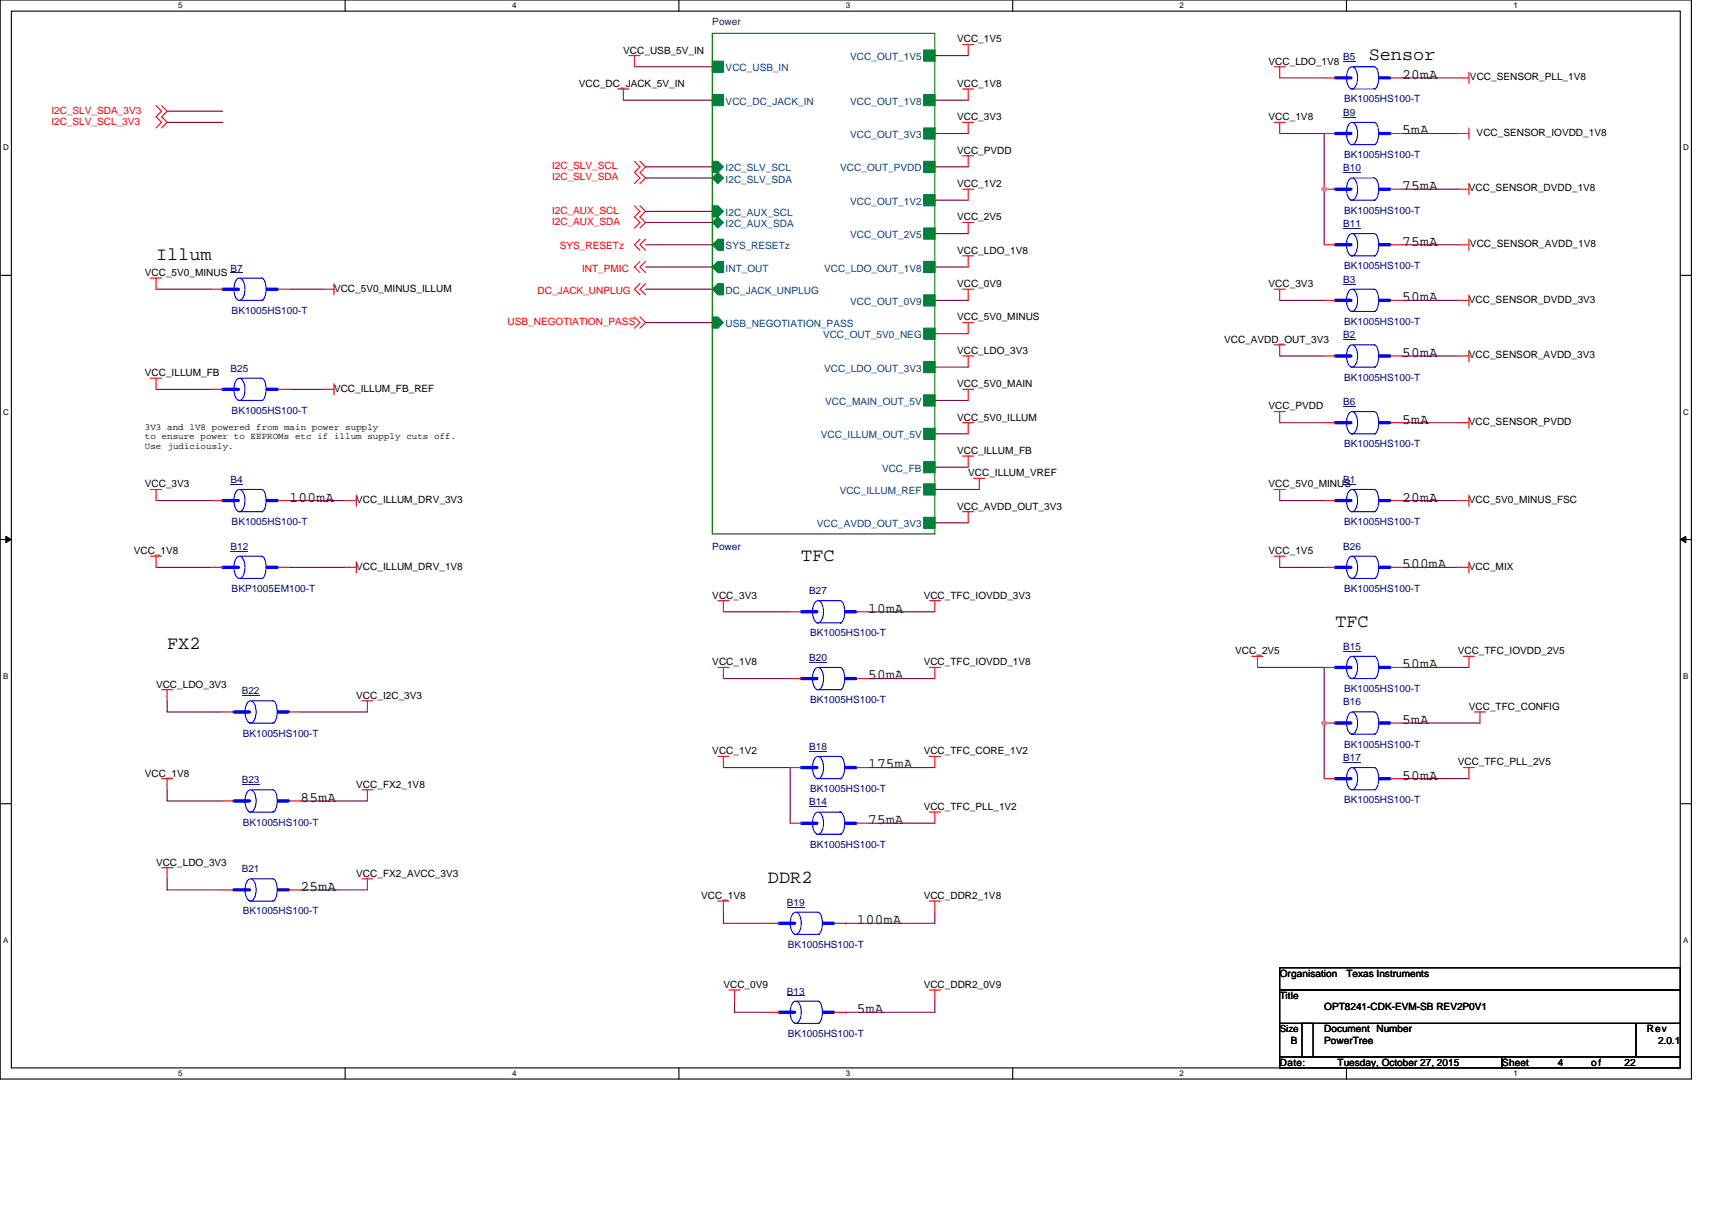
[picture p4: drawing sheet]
<svg xmlns="http://www.w3.org/2000/svg" width="297mm" height="210mm" viewBox="0 0 297 210" stroke-linecap="round" stroke-linejoin="round" font-family="sans-serif">
<path d="M0 0h293.5v187.3h-293.5zM2 1.9h289.5v183.4h-289.5z" fill="none" stroke="#000" stroke-width=".19"/>
<g fill="#fff">
<path d="M30.9 .2h.8v1.5h-.8z"/>
<path d="M30.9 185.5h.8v1.6h-.8z"/>
</g>
<path d="M59.9 0v1.9M59.9 185.3v2" fill="none" stroke="#000" stroke-width=".19"/>
<g fill="#fff">
<path d="M88.8 .2h.8v1.5h-.8z"/>
<path d="M88.8 185.5h.8v1.6h-.8z"/>
</g>
<path d="M117.8 0v1.9M117.8 185.3v2" fill="none" stroke="#000" stroke-width=".19"/>
<g fill="#fff">
<path d="M146.8 .2h.7v1.5h-.7z"/>
<path d="M146.8 185.5h.7v1.6h-.7z"/>
</g>
<path d="M175.7 0v1.9M175.7 185.3v2" fill="none" stroke="#000" stroke-width=".19"/>
<g fill="#fff">
<path d="M204.7 .2h.7v1.5h-.7z"/>
<path d="M204.7 185.5h.7v1.6h-.7z"/>
</g>
<path d="M233.6 0v1.9M233.6 185.3v2" fill="none" stroke="#000" stroke-width=".19"/>
<g fill="#fff">
<path d="M262.6 .2h.7v1.5h-.7z"/>
<path d="M262.6 185.5h.7v1.6h-.7z"/>
<path d="M.5 24.9h1v1.5h-1z"/>
<path d="M292 24.9h1v1.5h-1z"/>
<path d="M.5 70.7h1v1.5h-1z"/>
<path d="M292 70.7h1v1.5h-1z"/>
</g>
<path d="M0 47.8h2M291.5 47.8h2" fill="none" stroke="#000" stroke-width=".19"/>
<g fill="#fff">
<path d="M.5 116.6h1v1.5h-1z"/>
<path d="M292 116.6h.9v1.5h-.9z"/>
</g>
<path d="M0 93.6h2M291.5 93.6h2" fill="none" stroke="#000" stroke-width=".19"/>
<path d="M1 93.1l1 .5-1 .6zM291.5 93.6l1-.5v1.1z" fill="#000" stroke="#000" stroke-width=".17"/>
<g fill="#fff">
<path d="M.5 162.4h1v1.5h-1z"/>
<path d="M292 162.4h.9v1.5h-.9z"/>
</g>
<path d="M0 139.5h2M291.5 139.5h2M222 168h69.5v3.8h-69.5zM222 171.8h69.5v5.8h-69.5zM222 177.6h5.8v5.8h-5.8zM225.9 177.6h57.9v5.8h-57.9zM283.8 177.6h7.7v5.8h-7.7zM222 183.4h38.6v1.9h-38.6zM260.6 183.4h30.9v1.9h-30.9z" fill="none" stroke="#000" stroke-width=".19"/>
<g fill="none" stroke="#800040" stroke-width=".19">
<path d="M29 19.3h9.6M108.1 17.4h15.5M110.1 11.6h13.5M162.2 17.4h5.8M162.2 9.7h5.8M222 13.5h7.8M243.3 13.5h9.6M29 21.2h9.6M112 38.6h11.6M112 36.7h11.6M112 30.9h11.6M112 29h11.6"/>
<path d="M162.2 29h5.8M162.2 23.2h5.8M162.2 34.7h5.8M222 23.2h7.8v19.3M243.3 23.2h9.6M243.3 32.8h9.6M27.1 50.2h9.6M50.2 50.2h5.8M112 42.5h11.6M112 50.2h11.6M112 56h11.6M112 46.3h11.6"/>
<path d="M162.2 46.3h5.8M162.2 57.9h5.8M162.2 52.1h5.8M162.2 40.5h5.8M222 52.1h7.8M243.3 42.5h9.6M243.3 52.1h9.6M27.1 67.6h9.6M50.2 67.6h5.8M162.2 69.5h5.8M162.2 75.3h5.8M162.2 63.7h5.8"/>
<path d="M222 73.4h7.8M222 61.8h7.8M243.3 61.8h9.6M243.3 73.4h9.6M27.1 98.5h9.6M27.1 86.9h9.6M50.2 98.5h9.7M50.2 86.9h9.7M162.2 81.1h5.8M162.2 90.7h5.8M162.2 84.9h7.7M222 86.9h7.8"/>
<path d="M222 98.5h7.8M243.3 86.9h9.6M243.3 98.5h9.6M125.5 117.8h11.6M125.5 106.2h11.6M150.6 117.8h11.6M150.6 106.2h11.6M218.2 115.8h11.6v19.3M243.3 115.8h11.6M29 137.1v1.9h9.6M29 121.6v1.9h9.6M52.2 139h11.5"/>
<path d="M52.2 123.5h11.5M125.5 133.2h11.6v9.7M150.6 133.2h11.6M243.3 135.1h11.6M243.3 125.5h13.5M29 152.5v1.9h9.6M52.2 154.4h11.5M125.5 158.3v1.9h7.7M150.6 142.9h11.6M162.2 158.3v1.9h-15.4M127.4 173.7v2h5.8M146.8 160.2h.1"/>
<path d="M146.8 175.7h.1M162.2 173.7v2h-15.4"/>
</g>
<g fill="#f0f" stroke="#f0f" stroke-width=".19">
<circle cx="229.8" cy="32.8" r=".38"/>
<circle cx="229.8" cy="125.5" r=".38"/>
</g>
<g fill="none" stroke="#f00" stroke-width=".19">
<path d="M27.1 18.3l.9 1-.9 1 .9 .9-.9 1M28 18.3l1 1-1 1 1 .9-1 1M107.2 15.4h1.9M108.1 15.4v2M109.1 9.7h1.9M110.1 9.7v1.9M167 15.4h1.9M167 7.7h1.9M168 15.4v2M168 7.7v2M221.1 11.6h1.9M222 11.6v1.9"/>
<path d="M229.8 13.5h1.9M241.3 13.5h2M252.9 13.5h2M254.9 12.6v1.9M110.1 35.7l.9 1-.9 .9 .9 1-.9 1M110.1 28l.9 1-.9 .9 .9 1-.9 1M111 35.7l1 1-1 .9 1 1-1 1M111 28l1 1-1 .9 1 1-1 1M167 21.2h1.9M167 32.8h1.9M167 38.6h1.9M167 27h1.9"/>
<path d="M168 21.2v2M168 32.8v1.9M168 38.6v1.9M168 27v2M221.1 21.2h1.9M222 21.2v2M229.8 32.8h1.9M229.8 23.2h1.9M241.3 32.8h2M241.3 23.2h2M252.9 23.2h2M252.9 32.8h2"/>
<path d="M254.9 22.2v1.9M254.9 31.9v1.9M26.1 48.3h1.9M27.1 48.3v1.9M36.7 50.2h1.9M48.3 50.2h1.9M56 50.2h2M58 49.2v2M110.1 55l.9 1-.9 1M111 55l1 1-1 1M111 41.5l-.9 1 .9 .9M111 45.4l-.9 .9 .9 1"/>
<path d="M111 49.2l-.9 1 .9 1M112 41.5l-1 1 1 .9M112 45.4l-1 .9 1 1M112 49.2l-1 1 1 1M167 50.2h1.9M167 44.4h1.9M167 56h1.9M168 50.2v1.9M168 44.4v1.9M168 56v1.9M221.1 50.2h1.9M221.1 59.8h1.9"/>
<path d="M222 50.2v1.9M222 59.8v2M229.8 52.1h1.9M229.8 42.5h1.9M241.3 52.1h2M241.3 42.5h2M252.9 52.1h2M252.9 42.5h2M254.9 51.2v1.9M254.9 41.5v1.9M26.1 65.6h1.9M27.1 65.6v2"/>
<path d="M36.7 67.6h1.9M48.3 67.6h1.9M56 67.6h2M58 66.6v1.9M167 61.8h1.9M167 67.6h1.9M167 73.4h1.9M167 79.1h1.9M168 61.8v1.9M168 67.6v1.9M168 73.4v1.9M168 79.1v2"/>
<path d="M221.1 71.4h1.9M222 71.4v2M229.8 73.4h1.9M229.8 61.8h1.9M241.3 73.4h2M241.3 61.8h2M252.9 61.8h2M252.9 73.4h2M254.9 60.8v1.9M254.9 72.4v1.9M26.1 84.9h1.9M26.1 96.5h1.9"/>
<path d="M27.1 84.9v2M27.1 96.5v2M36.7 86.9h1.9M36.7 98.5h1.9M48.3 86.9h1.9M48.3 98.5h1.9M59.9 86.9h1.9M59.9 98.5h1.9M61.8 85.9v1.9M61.8 97.5v1.9M167 88.8h1.9M168 88.8v1.9"/>
<path d="M168.9 83h2M169.9 83v1.9M221.1 84.9h1.9M221.1 96.5h1.9M222 84.9v2M222 96.5v2M229.8 86.9h1.9M229.8 98.5h1.9M241.3 86.9h2M241.3 98.5h2M252.9 86.9h2M252.9 98.5h2"/>
<path d="M254.9 85.9v1.9M254.9 97.5v1.9M28 119.7h2M29 119.7v1.9M124.6 115.8h1.9M124.6 104.2h1.9M125.5 115.8v2M125.5 104.2v2M137.1 106.2h1.9M137.1 117.8h1.9M148.7 106.2h1.9M148.7 117.8h1.9"/>
<path d="M161.2 115.8h2M161.2 104.2h2M162.2 115.8v2M162.2 104.2v2M217.2 113.9h1.9M218.2 113.9v1.9M229.8 115.8h1.9M241.3 115.8h2M253.9 113.9h1.9M254.9 113.9v1.9M28 135.1h2M29 135.1v2"/>
<path d="M38.6 139h2M38.6 123.5h2M50.2 139h2M50.2 123.5h2M62.8 137.1h1.9M62.8 121.6h1.9M63.7 137.1v1.9M63.7 121.6v1.9M124.6 131.3h1.9M125.5 131.3v1.9M137.1 133.2h1.9M148.7 133.2h1.9"/>
<path d="M161.2 131.3h2M162.2 131.3v1.9M229.8 135.1h1.9M229.8 125.5h1.9M241.3 135.1h2M241.3 125.5h2M253.9 133.2h1.9M254.9 133.2v1.9M255.8 123.5h2M256.8 123.5v2M28 150.6h2M29 150.6v1.9"/>
<path d="M38.6 154.4h2M50.2 154.4h2M62.8 152.5h1.9M63.7 152.5v1.9M124.6 156.4h1.9M125.5 156.4v1.9M137.1 142.9h1.9M148.7 142.9h1.9M161.2 156.4h2M161.2 140.9h2M162.2 156.4v1.9M162.2 140.9v2"/>
<path d="M126.5 171.8h1.9M127.4 171.8v1.9M133.2 175.7h2M133.2 160.2h2M144.8 175.7h2M144.8 160.2h2M161.2 171.8h2M162.2 171.8v1.9"/>
</g>
<g fill="none" stroke="#00f" stroke-width=".19">
<path d="M234.3 11.7l.3-.1a1.34 1.34 0 0 1 .9 1.3 2.8 2.8 0 0 1-.6 2.4l-.3 .1a1.34 1.34 0 0 1-.9-1.3 2.81 2.81 0 0 1 .6-2.4zM234.4 15.4h4.2M234.8 11.6h3.6a1.34 1.34 0 0 1 .8 1.3 3.4 3.4 0 0 1-.5 2.4l-.3 .1M234.3 31l.3-.1a1.34 1.34 0 0 1 .9 1.3 2.8 2.8 0 0 1-.6 2.4l-.3 .1a1.34 1.34 0 0 1-.9-1.3 2.81 2.81 0 0 1 .6-2.4zM234.3 21.3l.3-.1a1.34 1.34 0 0 1 .9 1.4 2.8 2.8 0 0 1-.6 2.4l-.3 .1a1.34 1.34 0 0 1-.9-1.3 2.81 2.81 0 0 1 .6-2.5zM234.4 34.7h4.2M234.4 25.1h4.2M234.8 30.9h3.6a1.34 1.34 0 0 1 .8 1.3 3.4 3.4 0 0 1-.5 2.4l-.3 .1M234.8 21.2h3.6a1.34 1.34 0 0 1 .8 1.4 3.4 3.4 0 0 1-.5 2.4l-.3 .1M41.2 48.4l.3-.1a1.34 1.34 0 0 1 1 1.3 2.81 2.81 0 0 1-.7 2.4l-.3 .1a1.35 1.35 0 0 1-.9-1.3 2.82 2.82 0 0 1 .6-2.4zM41.3 52.1h4.3M41.7 48.3h3.7a1.34 1.34 0 0 1 .7 1.3 3.4 3.4 0 0 1-.5 2.4l-.2 .1"/>
<path d="M234.3 50.3l.3-.1a1.34 1.34 0 0 1 .9 1.3 2.8 2.8 0 0 1-.6 2.4l-.3 .1a1.34 1.34 0 0 1-.9-1.3 2.81 2.81 0 0 1 .6-2.4zM234.3 40.6l.3-.1a1.34 1.34 0 0 1 .9 1.4 2.8 2.8 0 0 1-.6 2.4l-.3 .1a1.34 1.34 0 0 1-.9-1.3 2.81 2.81 0 0 1 .6-2.5zM234.3 59.9l.3-.1a1.34 1.34 0 0 1 .9 1.4 2.8 2.8 0 0 1-.6 2.4l-.3 .1a1.34 1.34 0 0 1-.9-1.3 2.81 2.81 0 0 1 .6-2.5zM234.4 54.1h4.2M234.4 44.4h4.2M234.8 50.2h3.6a1.34 1.34 0 0 1 .8 1.3 3.4 3.4 0 0 1-.5 2.4l-.3 .1M234.8 40.5h3.6a1.34 1.34 0 0 1 .8 1.4 3.4 3.4 0 0 1-.5 2.4l-.3 .1M234.8 59.8h3.6a1.34 1.34 0 0 1 .8 1.4 3.4 3.4 0 0 1-.5 2.4l-.3 .1M41.2 65.7l.3-.1a1.34 1.34 0 0 1 1 1.4 2.8 2.8 0 0 1-.7 2.4l-.3 .1a1.34 1.34 0 0 1-.9-1.3 2.81 2.81 0 0 1 .6-2.5zM41.3 69.5h4.3M41.7 65.6h3.7a1.34 1.34 0 0 1 .7 1.4 3.4 3.4 0 0 1-.5 2.4l-.2 .1M234.3 71.5l.3-.1a1.34 1.34 0 0 1 .9 1.3 2.8 2.8 0 0 1-.6 2.5l-.3 .1a1.34 1.34 0 0 1-.9-1.3 2.81 2.81 0 0 1 .6-2.5z"/>
<path d="M234.4 75.3h4.2M234.4 63.7h4.2M234.8 71.4h3.6a1.34 1.34 0 0 1 .8 1.3 3.4 3.4 0 0 1-.5 2.5l-.3 .1M41.2 85l.3-.1a1.34 1.34 0 0 1 1 1.4 2.8 2.8 0 0 1-.7 2.4l-.3 .1a1.34 1.34 0 0 1-.9-1.3 2.81 2.81 0 0 1 .6-2.5zM41.2 96.6l.3-.1a1.34 1.34 0 0 1 1 1.3 2.81 2.81 0 0 1-.7 2.5l-.3 .1a1.35 1.35 0 0 1-.9-1.3 2.82 2.82 0 0 1 .6-2.5zM41.3 88.8h4.3M41.7 84.9h3.7a1.34 1.34 0 0 1 .7 1.4 3.4 3.4 0 0 1-.5 2.4l-.2 .1M41.7 96.5h3.7a1.34 1.34 0 0 1 .7 1.3 3.4 3.4 0 0 1-.5 2.5l-.2 .1M234.3 85l.3-.1a1.34 1.34 0 0 1 .9 1.4 2.8 2.8 0 0 1-.6 2.4l-.3 .1a1.34 1.34 0 0 1-.9-1.3 2.81 2.81 0 0 1 .6-2.5zM234.3 96.6l.3-.1a1.34 1.34 0 0 1 .9 1.3 2.81 2.81 0 0 1-.6 2.5l-.3 .1a1.35 1.35 0 0 1-.9-1.3 2.82 2.82 0 0 1 .6-2.5zM234.4 88.8h4.2M234.8 84.9h3.6a1.34 1.34 0 0 1 .8 1.4 3.4 3.4 0 0 1-.5 2.4l-.3 .1"/>
<path d="M234.8 96.5h3.6a1.34 1.34 0 0 1 .8 1.3 3.4 3.4 0 0 1-.5 2.5l-.3 .1M41.3 100.4h4.3M141.6 104.3l.3-.1a1.34 1.34 0 0 1 .9 1.4 2.8 2.8 0 0 1-.6 2.4l-.3 .1a1.34 1.34 0 0 1-.9-1.3 2.81 2.81 0 0 1 .6-2.5zM141.6 115.9l.3-.1a1.34 1.34 0 0 1 .9 1.3 2.81 2.81 0 0 1-.6 2.5l-.3 .1a1.35 1.35 0 0 1-.9-1.3 2.82 2.82 0 0 1 .6-2.5zM141.7 108.1h4.3M141.7 119.7h4.3M142.1 104.2h3.7a.78 .78 0 0 1 .6 .8 3.5 3.5 0 0 1-.4 3l-.2 .1M142.1 115.8h3.7a.78 .78 0 0 1 .6 .8 3.5 3.5 0 0 1-.4 3l-.2 .1M234.3 114l.3-.1a1.34 1.34 0 0 1 .9 1.3 2.8 2.8 0 0 1-.6 2.5l-.3 .1a1.34 1.34 0 0 1-.9-1.4 2.81 2.81 0 0 1 .6-2.4zM234.4 100.4h4.2M234.4 117.8h4.2M234.8 113.9h3.6a1.34 1.34 0 0 1 .8 1.3 3.4 3.4 0 0 1-.5 2.5l-.3 .1"/>
<path d="M43.2 137.2l.3-.1a1.34 1.34 0 0 1 .9 1.3 2.82 2.82 0 0 1-.6 2.4l-.3 .1a1.34 1.34 0 0 1-.9-1.3 2.82 2.82 0 0 1 .6-2.4zM43.2 121.7l.3-.1a1.34 1.34 0 0 1 .9 1.3 2.82 2.82 0 0 1-.6 2.5l-.3 .1a1.34 1.34 0 0 1-.9-1.4 2.82 2.82 0 0 1 .6-2.4zM43.3 125.5h4.2M43.7 137.1h3.6a1.34 1.34 0 0 1 .8 1.3 3.3 3.3 0 0 1-.5 2.4l-.3 .1M43.7 121.6h3.6a1.34 1.34 0 0 1 .8 1.3 3.3 3.3 0 0 1-.5 2.5l-.3 .1M141.6 131.4l.3-.1a1.34 1.34 0 0 1 .9 1.3 2.8 2.8 0 0 1-.6 2.4l-.3 .1a1.34 1.34 0 0 1-.9-1.3 2.81 2.81 0 0 1 .6-2.4zM141.7 135.1h4.3M142.1 131.3h3.7a.78 .78 0 0 1 .6 .8 3.5 3.5 0 0 1-.4 2.9l-.2 .1M234.3 133.3l.3-.1a1.34 1.34 0 0 1 .9 1.3 2.8 2.8 0 0 1-.6 2.5l-.3 .1a1.34 1.34 0 0 1-.9-1.4 2.81 2.81 0 0 1 .6-2.4zM234.3 123.6l.3-.1a1.34 1.34 0 0 1 .9 1.4 2.8 2.8 0 0 1-.6 2.4l-.3 .1a1.34 1.34 0 0 1-.9-1.3 2.81 2.81 0 0 1 .6-2.5zM234.4 137.1h4.2M234.4 127.4h4.2"/>
<path d="M234.8 133.2h3.6a1.34 1.34 0 0 1 .8 1.3 3.4 3.4 0 0 1-.5 2.5l-.3 .1M234.8 123.5h3.6a1.34 1.34 0 0 1 .8 1.4 3.4 3.4 0 0 1-.5 2.4l-.3 .1M43.2 152.6l.3-.1a1.34 1.34 0 0 1 .9 1.3 2.82 2.82 0 0 1-.6 2.5l-.3 .1a1.34 1.34 0 0 1-.9-1.4 2.82 2.82 0 0 1 .6-2.4zM43.3 140.9h4.2M43.3 156.4h4.2M43.7 152.5h3.6a1.34 1.34 0 0 1 .8 1.3 3.3 3.3 0 0 1-.5 2.5l-.3 .1M137.8 158.4l.3-.1a1.34 1.34 0 0 1 .9 1.3 2.8 2.8 0 0 1-.6 2.5l-.3 .1a1.34 1.34 0 0 1-1-1.4 2.81 2.81 0 0 1 .7-2.4zM138.3 158.3h3.6a1.34 1.34 0 0 1 .7 1.3 3.4 3.4 0 0 1-.4 2.5l-.3 .1M141.6 141l.3-.1a1.34 1.34 0 0 1 .9 1.3 2.8 2.8 0 0 1-.6 2.5l-.3 .1a1.34 1.34 0 0 1-.9-1.3 2.81 2.81 0 0 1 .6-2.5zM141.7 144.8h4.3M142.1 140.9h3.7a.78 .78 0 0 1 .6 .8 3.5 3.5 0 0 1-.4 3l-.2 .1M137.8 173.8l.3-.1a1.34 1.34 0 0 1 .9 1.4 2.81 2.81 0 0 1-.6 2.4l-.3 .1a1.35 1.35 0 0 1-1-1.3 2.82 2.82 0 0 1 .7-2.5z"/>
<path d="M137.9 177.6h4.2M137.9 162.2h4.2M138.3 173.7h3.6a1.34 1.34 0 0 1 .7 1.4 3.4 3.4 0 0 1-.4 2.4l-.3 .1"/>
</g>
<g fill="none" stroke="#00f" stroke-width=".58">
<path d="M231.7 13.5h2.7M239.4 13.5h1.7M231.7 32.8h2.7M231.7 23.2h2.7M239.4 32.8h1.7M239.4 23.2h1.7M38.6 50.2h2.7M46.4 50.2h1.7M231.7 52.1h2.7M231.7 42.5h2.7M239.4 52.1h1.7M239.4 42.5h1.7"/>
<path d="M38.6 67.6h2.7M46.4 67.6h1.7M231.7 73.4h2.7M231.7 61.8h2.7M239.4 73.4h1.7M239.4 61.8h1.7M38.6 86.9h2.7M38.6 98.5h2.7M46.4 86.9h1.7M46.4 98.5h1.7M231.7 86.9h2.7M231.7 98.5h2.7"/>
<path d="M239.4 86.9h1.7M239.4 98.5h1.7M139 106.2h2.7M139 117.8h2.7M146.8 106.2h1.7M146.8 117.8h1.7M231.7 115.8h2.7M239.4 115.8h1.7M40.6 139h2.7M40.6 123.5h2.7M48.3 139h1.7M48.3 123.5h1.7"/>
<path d="M139 133.2h2.7M146.8 133.2h1.7M231.7 135.1h2.7M231.7 125.5h2.7M239.4 135.1h1.7M239.4 125.5h1.7M40.6 154.4h2.7M48.3 154.4h1.7M139 142.9h2.7M146.8 142.9h1.7M135.2 175.7h2.7M135.2 160.2h2.7"/>
<path d="M142.9 175.7h1.7M142.9 160.2h1.7"/>
</g>
<g fill="none" stroke="#000080" stroke-width=".17">
<path d="M233 10.7h2.2M233 30h3.1M233 39.6h3.1M233 20.3h2.2M40 47.4h2.1M233 49.3h2.2M233 58.9h2.2M233 70.5h2.2M40 84h2.1M40 95.6h3.1M233 84h2.2M140.4 114.9h3.1"/>
<path d="M233 113h3.1M41.9 136.2h3.1M41.9 120.7h3.1M140.4 130.4h3.1M233 132.3h3.1M136.5 157.4h3.1M140.4 140h3.1M136.5 172.8h3.1"/>
</g>
<g fill="#008040" stroke="#008040" stroke-width=".19">
<path d="M160.3 8.7h1.9v1.9h-1.9z" fill-rule="evenodd"/>
<path d="M160.3 16.4h1.9v1.9h-1.9z" fill-rule="evenodd"/>
<path d="M160.3 22.2h1.9v1.9h-1.9z" fill-rule="evenodd"/>
<path d="M160.3 33.8h1.9v1.9h-1.9z" fill-rule="evenodd"/>
<path d="M160.3 39.6h1.9v1.9h-1.9z" fill-rule="evenodd"/>
<path d="M160.3 51.2h1.9v1.9h-1.9z" fill-rule="evenodd"/>
<path d="M123.6 42.5l1-1h.9v1.9h-.9z" fill-rule="evenodd"/>
<path d="M123.6 28h1l.9 1-.9 .9h-1z" fill-rule="evenodd"/>
<path d="M123.6 38.6l1-1 .9 1-.9 1z" fill-rule="evenodd"/>
<path d="M123.6 35.7h1l.9 1-.9 .9h-1z" fill-rule="evenodd"/>
<path d="M123.6 30.9l1-1 .9 1-.9 1z" fill-rule="evenodd"/>
<path d="M123.6 46.3l1-.9h.9v1.9h-.9z" fill-rule="evenodd"/>
<path d="M160.3 45.4h1.9v1.9h-1.9z" fill-rule="evenodd"/>
<path d="M160.3 57h1.9v1.9h-1.9z" fill-rule="evenodd"/>
<path d="M160.3 74.3h1.9v2h-1.9z" fill-rule="evenodd"/>
<path d="M123.6 16.4h1.9v1.9h-1.9z" fill-rule="evenodd"/>
<path d="M123.6 10.6h1.9v2h-1.9z" fill-rule="evenodd"/>
<path d="M160.3 68.5h1.9v2h-1.9z" fill-rule="evenodd"/>
<path d="M123.6 50.2l1-1h.9v2h-.9z" fill-rule="evenodd"/>
<path d="M123.6 55h1l.9 1-.9 1h-1z" fill-rule="evenodd"/>
<path d="M160.3 62.7h1.9v2h-1.9z" fill-rule="evenodd"/>
<path d="M160.3 80.1h1.9v1.9h-1.9z" fill-rule="evenodd"/>
<path d="M160.3 84h1.9v1.9h-1.9z" fill-rule="evenodd"/>
<path d="M160.3 28h1.9v1.9h-1.9z" fill-rule="evenodd"/>
<path d="M160.3 89.8h1.9v1.9h-1.9z" fill-rule="evenodd"/>
</g>
<path d="M123.6 5.8h38.6v86.9h-38.6z" fill="none" stroke="#008000" stroke-width=".19"/>
<g font-size="3.2">
<text x="237.5" y="10.4">Sensor</text>
<text x="27.1" y="45.1">Illum</text>
<text x="139" y="97.3">TFC</text>
<text x="29" y="112.7">FX2</text>
<text x="231.7" y="108.8">TFC</text>
<text x="133.2" y="153.2">DDR2</text>
</g>
<g font-size="2.5">
<text x="243.3" y="13.7">20mA</text>
<text x="243.3" y="23.3">5mA</text>
<text x="243.3" y="33">75mA</text>
<text x="243.3" y="42.6">75mA</text>
<text x="243.3" y="52.3">50mA</text>
<text x="243.3" y="61.9">50mA</text>
<text x="243.3" y="73.5">5mA</text>
<text x="50.2" y="87">100mA</text>
<text x="243.3" y="87">20mA</text>
<text x="243.3" y="98.6">500mA</text>
<text x="150.6" y="106.3">10mA</text>
<text x="150.6" y="117.9">50mA</text>
<text x="243.3" y="116">50mA</text>
<text x="243.3" y="125.6">5mA</text>
<text x="150.6" y="133.4">175mA</text>
<text x="243.3" y="135.3">50mA</text>
<text x="52.2" y="139.1">85mA</text>
<text x="150.6" y="143">75mA</text>
<text x="52.2" y="154.6">25mA</text>
<text x="148.7" y="160.4">100mA</text>
<text x="148.7" y="175.8">5mA</text>
</g>
<text font-size="1.7" fill="#004040" x="123.6" y="4.3">Power</text>
<g font-size="1.7">
<text x="108.1" y="9.3">VCC_USB_5V_IN</text>
<text x="166.1" y="7.4">VCC_1V5</text>
<text x="220.1" y="11.2">VCC_LDO_1V8</text>
<text x="100.4" y="15.1">VCC_DC_JACK_5V_IN</text>
<text x="166.1" y="15.1">VCC_1V8</text>
<text x="255" y="13.9">VCC_SENSOR_PLL_1V8</text>
<text x="166.1" y="20.9">VCC_3V3</text>
<text x="220.1" y="20.9">VCC_1V8</text>
<text x="256.2" y="23.6">VCC_SENSOR_IOVDD_1V8</text>
<text x="166.1" y="26.7">VCC_PVDD</text>
<text x="166.1" y="32.4">VCC_1V2</text>
<text x="254.9" y="33.2">VCC_SENSOR_DVDD_1V8</text>
<text x="166.1" y="38.2">VCC_2V5</text>
<text x="25.1" y="47.9">VCC_5V0_MINUS</text>
<text x="166.1" y="44">VCC_LDO_1V8</text>
<text x="255" y="42.9">VCC_SENSOR_AVDD_1V8</text>
<text x="58" y="50.6">VCC_5V0_MINUS_ILLUM</text>
<text x="166.1" y="49.8">VCC_0V9</text>
<text x="220.1" y="49.8">VCC_3V3</text>
<text x="254.9" y="52.5">VCC_SENSOR_DVDD_3V3</text>
<text x="166.1" y="55.6">VCC_5V0_MINUS</text>
<text x="212.4" y="59.5">VCC_AVDD_OUT_3V3</text>
<text x="25.1" y="65.3">VCC_ILLUM_FB</text>
<text x="166.1" y="61.4">VCC_LDO_3V3</text>
<text x="254.9" y="62.2">VCC_SENSOR_AVDD_3V3</text>
<text x="58" y="68">VCC_ILLUM_FB_REF</text>
<text x="166.1" y="67.2">VCC_5V0_MAIN</text>
<text x="220.1" y="71.1">VCC_PVDD</text>
<text x="166.1" y="73">VCC_5V0_ILLUM</text>
<text x="254.9" y="73.8">VCC_SENSOR_PVDD</text>
<text x="166.1" y="78.8">VCC_ILLUM_FB</text>
<text x="168" y="82.6">VCC_ILLUM_VREF</text>
<text x="25.1" y="84.6">VCC_3V3</text>
<text x="61.8" y="87.3">VCC_ILLUM_DRV_3V3</text>
<text x="166.1" y="88.4">VCC_AVDD_OUT_3V3</text>
<text x="220.1" y="84.6">VCC_5V0_MINUS</text>
<text x="254.9" y="87.3">VCC_5V0_MINUS_FSC</text>
<text x="23.2" y="96.2">VCC_1V8</text>
<text x="61.8" y="98.9">VCC_ILLUM_DRV_1V8</text>
<text x="220.1" y="96.2">VCC_1V5</text>
<text x="254.9" y="98.9">VCC_MIX</text>
<text x="123.6" y="103.9">VCC_3V3</text>
<text x="160.3" y="103.9">VCC_TFC_IOVDD_3V3</text>
<text x="214.3" y="113.5">VCC_2V5</text>
<text x="252.9" y="113.5">VCC_TFC_IOVDD_2V5</text>
<text x="27.1" y="119.3">VCC_LDO_3V3</text>
<text x="123.6" y="115.5">VCC_1V8</text>
<text x="160.3" y="115.5">VCC_TFC_IOVDD_1V8</text>
<text x="61.8" y="121.2">VCC_I2C_3V3</text>
<text x="254.9" y="123.2">VCC_TFC_CONFIG</text>
<text x="123.6" y="130.9">VCC_1V2</text>
<text x="160.3" y="130.9">VCC_TFC_CORE_1V2</text>
<text x="25.1" y="134.8">VCC_1V8</text>
<text x="61.8" y="136.7">VCC_FX2_1V8</text>
<text x="252.9" y="132.8">VCC_TFC_PLL_2V5</text>
<text x="160.3" y="140.6">VCC_TFC_PLL_1V2</text>
<text x="27.1" y="150.2">VCC_LDO_3V3</text>
<text x="61.8" y="152.1">VCC_FX2_AVCC_3V3</text>
<text x="121.7" y="156">VCC_1V8</text>
<text x="160.3" y="156">VCC_DDR2_1V8</text>
<text x="125.5" y="171.4">VCC_0V9</text>
<text x="160.3" y="171.4">VCC_DDR2_0V9</text>
<text x="222" y="169.5">Organisation</text>
<text x="222" y="173.4">Title</text>
<text x="233.6" y="169.5">Texas Instruments</text>
<text x="222" y="179.1">Size</text>
<text x="229.8" y="179.2">Document Number</text>
<text x="229.8" y="175.3">OPT8241-CDK-EVM-SB REV2P0V1</text>
<text x="285.7" y="179.2">Rev</text>
<text x="222" y="184.9">Date:</text>
<text x="224" y="181.1">B</text>
<text x="229.8" y="181.1">PowerTree</text>
<text x="232.1" y="184.9">Tuesday, October 27, 2015</text>
<text x="260.6" y="184.9">Sheet</text>
<text x="270.3" y="184.9">4</text>
<text x="276.1" y="184.9">of</text>
<text x="281.9" y="184.9">22</text>
<text x="287.7" y="181.1">2.0.1</text>
</g>
<g font-size="1.7" fill="#004080">
<text x="147.5" y="10.4">VCC_OUT_1V5</text>
<text x="125.9" y="12.4">VCC_USB_IN</text>
<text x="125.9" y="18.2">VCC_DC_JACK_IN</text>
<text x="147.5" y="18.2">VCC_OUT_1V8</text>
<text x="147.5" y="24">VCC_OUT_3V3</text>
<text x="125.9" y="29.7">I2C_SLV_SCL</text>
<text x="145.8" y="29.7">VCC_OUT_PVDD</text>
<text x="125.9" y="31.7">I2C_SLV_SDA</text>
<text x="147.5" y="35.5">VCC_OUT_1V2</text>
<text x="125.9" y="39.4">I2C_AUX_SDA</text>
<text x="125.9" y="37.5">I2C_AUX_SCL</text>
<text x="147.5" y="41.3">VCC_OUT_2V5</text>
<text x="125.9" y="43.3">SYS_RESETz</text>
<text x="125.9" y="47.1">INT_OUT</text>
<text x="143" y="47.1">VCC_LDO_OUT_1V8</text>
<text x="125.9" y="51">DC_JACK_UNPLUG</text>
<text x="147.5" y="52.9">VCC_OUT_0V9</text>
<text x="125.9" y="56.8">USB_NEGOTIATION_PASS</text>
<text x="142.8" y="58.7">VCC_OUT_5V0_NEG</text>
<text x="143" y="64.5">VCC_LDO_OUT_3V3</text>
<text x="143.2" y="70.3">VCC_MAIN_OUT_5V</text>
<text x="142.4" y="76.1">VCC_ILLUM_OUT_5V</text>
<text x="153" y="81.9">VCC_FB</text>
<text x="145.7" y="85.7">VCC_ILLUM_REF</text>
<text x="141.7" y="91.5">VCC_AVDD_OUT_3V3</text>
</g>
<g font-size="1.7" fill="#000080">
<text x="233" y="10.4">B5</text>
<text x="233.2" y="17.8">BK1005HS100-T</text>
<text x="233" y="20.1">B9</text>
<text x="233" y="29.7">B10</text>
<text x="233.2" y="27.4">BK1005HS100-T</text>
<text x="233" y="39.4">B11</text>
<text x="233.2" y="37.1">BK1005HS100-T</text>
<text x="40" y="47.1">B7</text>
<text x="233.2" y="46.7">BK1005HS100-T</text>
<text x="233" y="49.1">B3</text>
<text x="40.2" y="54.5">BK1005HS100-T</text>
<text x="233" y="58.7">B2</text>
<text x="233.2" y="56.4">BK1005HS100-T</text>
<text x="40" y="64.5">B25</text>
<text x="40.2" y="71.8">BK1005HS100-T</text>
<text x="233" y="70.3">B6</text>
<text x="233.2" y="66">BK1005HS100-T</text>
<text x="233.2" y="77.6">BK1005HS100-T</text>
<text x="40" y="83.8">B4</text>
<text x="233" y="83.8">B1</text>
<text x="40" y="95.4">B12</text>
<text x="40.2" y="91.1">BK1005HS100-T</text>
<text x="123.6" y="95.4">Power</text>
<text x="233" y="95.4">B26</text>
<text x="233.2" y="91.1">BK1005HS100-T</text>
<text x="40.2" y="102.7">BKP1005EM100-T</text>
<text x="140.4" y="103.1">B27</text>
<text x="233.2" y="102.7">BK1005HS100-T</text>
<text x="140.6" y="110.4">BK1005HS100-T</text>
<text x="233" y="112.8">B15</text>
<text x="140.4" y="114.7">B20</text>
<text x="41.9" y="120.5">B22</text>
<text x="140.6" y="122">BK1005HS100-T</text>
<text x="233" y="122.4">B16</text>
<text x="233.2" y="120.1">BK1005HS100-T</text>
<text x="42.1" y="127.8">BK1005HS100-T</text>
<text x="140.4" y="130.1">B18</text>
<text x="233.2" y="129.7">BK1005HS100-T</text>
<text x="41.9" y="135.9">B23</text>
<text x="140.6" y="137.5">BK1005HS100-T</text>
<text x="233" y="132.1">B17</text>
<text x="42.1" y="143.3">BK1005HS100-T</text>
<text x="140.4" y="139.8">B14</text>
<text x="233.2" y="139.4">BK1005HS100-T</text>
<text x="140.6" y="147.1">BK1005HS100-T</text>
<text x="41.9" y="151.4">B21</text>
<text x="42.1" y="158.7">BK1005HS100-T</text>
<text x="136.5" y="157.2">B19</text>
<text x="136.7" y="164.5">BK1005HS100-T</text>
<text x="136.5" y="172.6">B13</text>
<text x="136.7" y="179.9">BK1005HS100-T</text>
</g>
<g font-size="1.7" fill="#f00">
<text x="8.9" y="19.7">I2C_SLV_SDA_3V3</text>
<text x="8.9" y="21.6">I2C_SLV_SCL_3V3</text>
<text x="95.8" y="29.4">I2C_SLV_SCL</text>
<text x="95.8" y="31.3">I2C_SLV_SDA</text>
<text x="95.8" y="39">I2C_AUX_SDA</text>
<text x="95.8" y="37.1">I2C_AUX_SCL</text>
<text x="97.1" y="43.3">SYS_RESETz</text>
<text x="101" y="47.1">INT_PMIC</text>
<text x="93.3" y="51">DC_JACK_UNPLUG</text>
<text x="88.1" y="56.4">USB_NEGOTIATION_PASS</text>
</g>
<g font-size="1.6">
<text x="25.1" y="74.6">3V3 and 1V8 powered from main power supply</text>
<text x="25.1" y="76.2">to ensure power to EEPROMs etc if illum supply cuts off.</text>
<text x="25.1" y="77.8">Use judiciously.</text>
</g>
<g font-size="1.4">
<text x="30.9" y="1.4">5</text>
<text x="88.8" y="1.4">4</text>
<text x="146.8" y="1.4">3</text>
<text x="204.7" y="1.4">2</text>
<text x="262.6" y="1.4">1</text>
<text x=".5" y="26.1">D</text>
<text x="292" y="26.1">D</text>
<text x=".5" y="71.9">C</text>
<text x="292" y="71.9">C</text>
<text x=".5" y="117.8">B</text>
<text x="292" y="117.8">B</text>
<text x=".5" y="163.6">A</text>
<text x="292" y="163.6">A</text>
<text x="30.9" y="186.8">5</text>
<text x="88.8" y="186.8">4</text>
<text x="146.8" y="186.8">3</text>
<text x="204.7" y="186.8">2</text>
<text x="262.6" y="186.8">1</text>
</g>
</svg>
